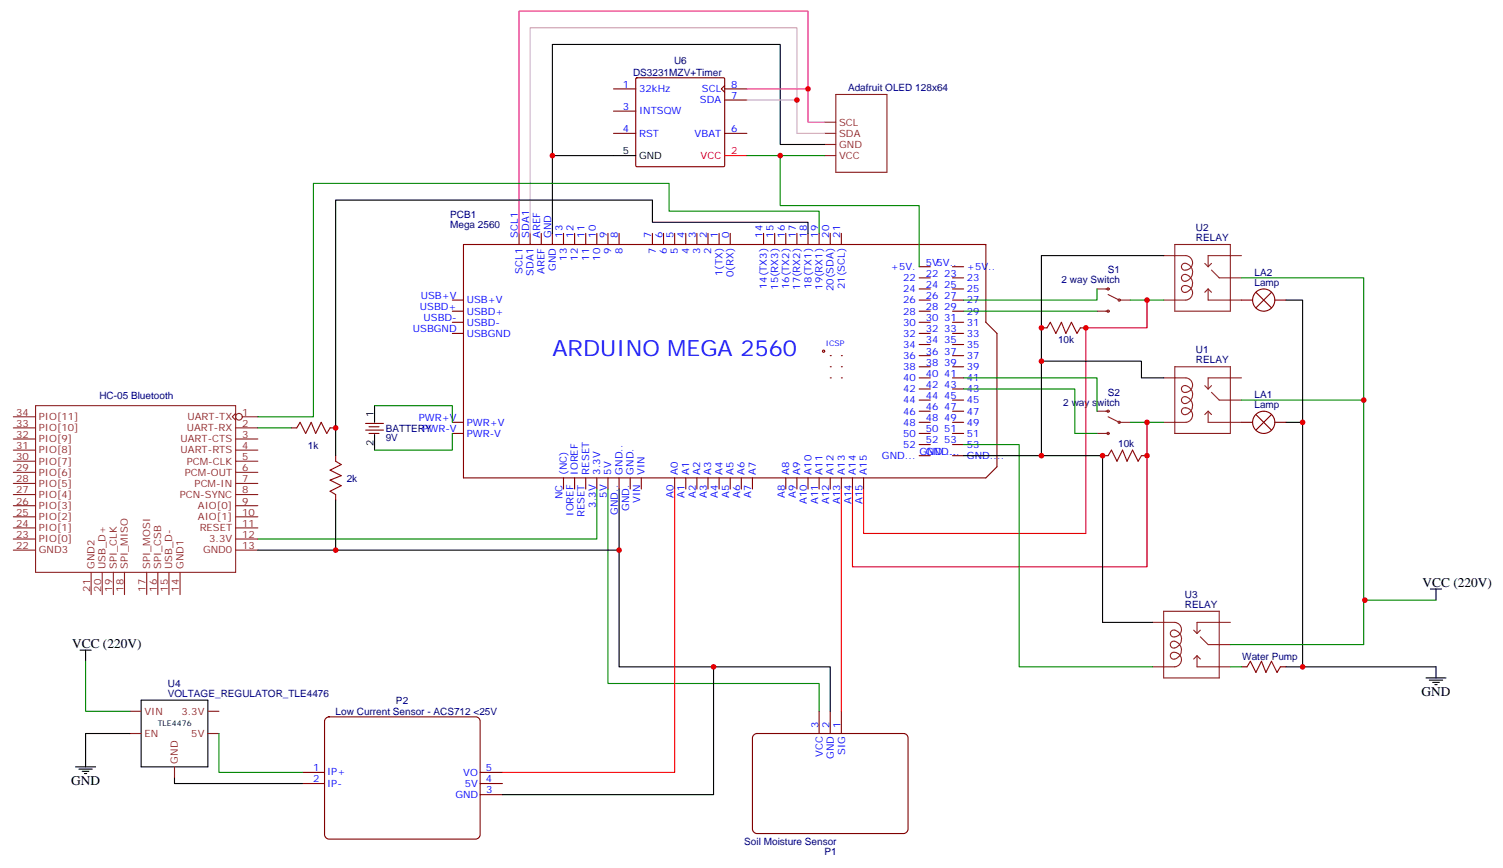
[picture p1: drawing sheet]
<svg xmlns="http://www.w3.org/2000/svg" width="477mm" height="276mm" viewBox="0 0 477 276" stroke-linecap="round" stroke-linejoin="round" font-family="sans-serif">
<g fill="none" stroke="#870000" stroke-width=".35">
<path d="M147.1 77.6h165.8v24.7l3.5 3.5v42.4l-3.5 3.5h-165.8zM164.7 74.1v3.5M168.3 74.1v3.5M171.8 74.1v3.5M175.3 74.1v3.5M178.9 74.1v3.5M182.4 74.1v3.5M185.9 74.1v3.5M189.4 74.1v3.5M193 74.1v3.5M196.5 74.1v3.5M207.1 74.1v3.5"/>
<path d="M210.6 74.1v3.5M214.1 74.1v3.5M217.7 74.1v3.5M221.2 74.1v3.5M224.7 74.1v3.5M228.2 74.1v3.5M231.8 74.1v3.5M242.4 74.1v3.5M245.9 74.1v3.5M249.4 74.1v3.5M252.9 74.1v3.5M256.5 74.1v3.5"/>
<path d="M260 74.1v3.5M263.5 74.1v3.5M267.1 74.1v3.5M143.6 98.8h3.5M143.6 95.3h3.5M291.7 98.8h3.6M291.7 95.3h3.6M291.7 84.7h3.6M291.7 88.2h3.6M291.7 91.7h3.6M302.3 98.8h3.6M302.3 95.3h3.6"/>
<path d="M302.3 84.7h3.6M302.3 88.2h3.6M302.3 91.7h3.6M143.6 105.8h3.5M143.6 102.3h3.5M291.7 105.8h3.6M291.7 102.3h3.6M291.7 109.4h3.6M291.7 112.9h3.6M291.7 116.4h3.6M291.7 119.9h3.6M302.3 105.8h3.6"/>
<path d="M302.3 102.3h3.6M302.3 109.4h3.6M302.3 112.9h3.6M302.3 116.4h3.6M302.3 119.9h3.6M143.6 137.6h3.5M143.6 134.1h3.5M291.7 137.6h3.6M291.7 134.1h3.6M291.7 123.5h3.6M291.7 127h3.6M291.7 130.5h3.6"/>
<path d="M302.3 137.6h3.6M302.3 134.1h3.6M302.3 123.5h3.6M302.3 127h3.6M302.3 130.5h3.6M178.9 151.7v3.5M182.4 151.7v3.5M185.9 151.7v3.5M189.4 151.7v3.5M193 151.7v3.5M196.5 151.7v3.5M200 151.7v3.5"/>
<path d="M203.6 151.7v3.5M214.1 151.7v3.5M217.7 151.7v3.5M221.2 151.7v3.5M224.7 151.7v3.5M228.2 151.7v3.5M231.8 151.7v3.5M235.3 151.7v3.5M238.8 151.7v3.5M249.4 151.7v3.5M252.9 151.7v3.5M256.5 151.7v3.5"/>
<path d="M260 151.7v3.5M263.5 151.7v3.5M267.1 151.7v3.5M270.6 151.7v3.5M274.1 151.7v3.5M291.7 141.1h3.6M291.7 144.6h3.6M302.3 141.1h3.6M302.3 144.6h3.6"/>
<circle cx="261.4" cy="111.5" r=".35"/>
</g>
<g fill="#870000">
<circle cx="267.1" cy="112.9" r=".18"/>
<circle cx="267.1" cy="116.4" r=".18"/>
<circle cx="267.1" cy="119.9" r=".18"/>
<circle cx="263.5" cy="119.9" r=".18"/>
<circle cx="263.5" cy="116.4" r=".18"/>
<circle cx="263.5" cy="112.9" r=".18"/>
</g>
<g fill="none" stroke="#8c2424" stroke-width=".35">
<path d="M372.9 77.6h17.6v21.2h-17.6zM369.4 81.1h7a2.29 2.29 0 0 1 2.1 2.8 2.29 2.29 0 0 1-3 1.7 1.14 1.14 0 0 1-.2-1.7 1.14 1.14 0 0 1 1.6-.1 2.86 2.86 0 0 1 1.6 3.2 2.86 2.86 0 0 1-2.7 2.3 1.13 1.13 0 0 1-.7-1.7 1.13 1.13 0 0 1 1.8-.3 2.87 2.87 0 0 1 1.6 3.2 2.87 2.87 0 0 1-2.7 2.3 1.18 1.18 0 0 1-.6-1.7 1.18 1.18 0 0 1 1.8-.3 2.3 2.3 0 0 1 1.5 2.4 2.3 2.3 0 0 1-2.1 2.1h-7M382.4 83.6l1.1 1.1M383.5 91.7v3.6h10.6M383.5 91.7l1 1.1M383.5 91.7l-1.1 1.1M384.5 85.7l2.5 2.5h7.1M384.5 83.6l-1 1.1M394.1 81.1h-10.6v3.6M369.4 119.9h7a2.29 2.29 0 0 1 2.1 2.8 2.29 2.29 0 0 1-3 1.7 1.14 1.14 0 0 1-.2-1.6 1.14 1.14 0 0 1 1.6-.2 2.86 2.86 0 0 1 1.6 3.2 2.86 2.86 0 0 1-2.7 2.3 1.13 1.13 0 0 1-.7-1.7 1.13 1.13 0 0 1 1.8-.3 2.87 2.87 0 0 1 1.6 3.2 2.87 2.87 0 0 1-2.7 2.3 1.18 1.18 0 0 1-.6-1.7 1.18 1.18 0 0 1 1.8-.3 2.3 2.3 0 0 1 1.5 2.4 2.3 2.3 0 0 1-2.1 2.1h-7M372.9 116.4h17.6v21.2h-17.6zM394.1 119.9h-10.6v3.6"/>
<path d="M382.4 122.4l1.1 1.1M383.5 130.5v3.6h10.6M383.5 130.5l1 1.1M383.5 130.5l-1.1 1.1M384.5 124.5l2.5 2.5h7.1M384.5 122.4l-1 1.1M365.8 197.6h7.1a2.29 2.29 0 0 1 2.1 2.7 2.29 2.29 0 0 1-3.1 1.7 1.14 1.14 0 0 1-.2-1.6 1.14 1.14 0 0 1 1.7-.2 2.86 2.86 0 0 1 1.6 3.2 2.86 2.86 0 0 1-2.7 2.3 1.13 1.13 0 0 1-.7-1.7 1.13 1.13 0 0 1 1.8-.3 2.87 2.87 0 0 1 1.6 3.2 2.87 2.87 0 0 1-2.7 2.3 1.18 1.18 0 0 1-.7-1.7 1.18 1.18 0 0 1 1.8-.3 2.3 2.3 0 0 1 1.6 2.4 2.3 2.3 0 0 1-2.1 2.1h-7.1M369.4 194h17.6v21.2h-17.6zM390.5 197.6h-10.6v3.5M378.9 200l1 1.1M379.9 208.1v3.6h10.6M379.9 208.1l1.1 1.1"/>
<path d="M379.9 208.1l-1 1.1M381 202.1l2.5 2.5h7M381 200l-1.1 1.1"/>
</g>
<path d="M239.1 233.4l1.1-.6h46.6a1.41 1.41 0 0 1 1.4 1.4v29a1.51 1.51 0 0 1-1.4 1.4h-46.6a1.51 1.51 0 0 1-1.4-1.4v-29z" fill="#fff" stroke="#800000" stroke-width=".35"/>
<path d="M260 225.8v7M263.5 225.8v7M267.1 225.8v7" fill="none" stroke="#870000" stroke-width=".35"/>
<g fill="none" stroke="#8c2424" stroke-width=".35">
<path d="M261.8 38.8h3.5M265.3 30h16.2v24.7h-16.2zM261.8 42.3h3.5M261.8 45.9h3.5M261.8 49.4h3.5M348.2 98.8h3.5M348.2 91.7h3.5M351.7 93.5l3.5 1.8h3.6M348.2 137.6h3.5M348.2 130.5h3.5M351.7 132.3l3.5 1.8h3.6"/>
<circle cx="351.7" cy="91.7" r=".35"/>
<circle cx="351.7" cy="98.8" r=".35"/>
<circle cx="355.2" cy="95.3" r=".35"/>
<circle cx="351.7" cy="130.5" r=".35"/>
<circle cx="351.7" cy="137.6" r=".35"/>
<circle cx="355.2" cy="134.1" r=".35"/>
</g>
<path d="M103.3 228.1l1.1-.6h46.6a1.41 1.41 0 0 1 1.4 1.5v35.9a1.51 1.51 0 0 1-1.4 1.4h-46.6a1.51 1.51 0 0 1-1.4-1.4v-35.9z" fill="#fff" stroke="#800000" stroke-width=".35"/>
<g fill="none" stroke="#870000" stroke-width=".35">
<path d="M194.7 28.2h7.1M194.7 35.3h7.1M201.8 24.9l.3-.2h27.7l.2 .3v27.7l-.3 .2h-27.7l-.2-.3zM230 27.2l-1 1 1 1.1M230 28.2h7.1M230 31.8h7.1M194.7 42.3h7.1M230 42.3h7.1M330.6 104.1h1.7M342.9 104.1h1.8M92.4 135.8h1.8M104.8 135.8h1.7"/>
<path d="M116.1 134.4h5.6M116.1 136.5h5.6M117.1 135.5h3.2M117.1 137.6h3.2M106.5 144.6v1.8M106.5 157v1.8M350 144.6h1.7M362.3 144.6h1.8M394.1 211.7h1.7M406.4 211.7h1.8M96 245.2h7M96 248.7h7"/>
<path d="M152.4 245.2h7.1M152.4 248.7h7.1M152.4 252.2h7.1"/>
</g>
<g fill="none" stroke="#000" stroke-width=".35">
<path d="M201.8 49.4h-26.5v24.7M261.8 45.9h-14.2v-31.8h-72.3v35.3M256.5 74.1v-3.5h-49.4v-7.1h-100.6v81.1M369.4 81.1h-38.8v63.5M408.2 95.3h5.3v116.4h42.3v3.5M330.6 114.7h31.7v5.2h7.1M118.9 128.8v5.3M118.9 137.9v5M408.2 134.1h5.3M106.5 158.8v15.8M196.5 155.2v56.5h67v14.1M305.9 144.6h44.1v53h15.8"/>
<path d="M81.8 174.6h114.7M454 187h3.6M455.8 187v3.5M25.4 206.4h3.5M27.2 206.4v3.5M226.5 211.7v40.5h-67M408.2 211.7h5.3M452.6 215.2h6.4M453.7 215.9h4.2M454.7 216.6h2.1M455.4 217.3h.7M41.3 232.8h-14.1v10.6"/>
<path d="M44.8 222.2h21.2v21.2h-21.2zM24 243.4h6.3M25 244.1h4.3M26.1 244.8h2.1M26.8 245.5h.7M55.4 246.9v1.8h40.6"/>
</g>
<g fill="none" stroke="#8c2424" stroke-width=".35">
<path d="M4.2 132.3h7.1M4.2 135.8h7.1M4.2 139.3h7.1M11.3 128.8h63.5v52.9h-63.5zM74.8 131.2l-1.1 1.1 1.1 1.1M74.8 135.8h7M74.8 139.3h7M76.9 132.3h4.9M4.2 142.9h7.1M4.2 146.4h7.1M4.2 149.9h7.1M4.2 153.5h7.1"/>
<path d="M4.2 157h7.1M74.8 142.9h7M74.8 146.4h7M74.8 149.9h7M74.8 153.5h7M74.8 157h7M4.2 160.5h7.1M4.2 164h7.1M4.2 167.6h7.1M4.2 171.1h7.1M4.2 174.6h7.1M74.8 160.5h7"/>
<path d="M74.8 164h7M74.8 167.6h7M74.8 171.1h7M74.8 174.6h7M28.9 181.7v7M32.5 181.7v7M36 181.7v7M39.5 181.7v7M46.6 181.7v7M50.1 181.7v7M53.6 181.7v7M57.1 181.7v7"/>
<path d="M41.3 225.8h3.5M41.3 232.8h3.5M66 225.8h3.5M66 232.8h3.5M55.4 243.4v3.5"/>
<circle cx="75.8" cy="132.3" r="1.06"/>
</g>
<path d="M332.3 104.1l1.1-1.8 1.7 3.5 1.8-3.5 1.4 3.5 1.8-3.5 1.7 3.5 1.1-1.7M94.2 135.8l1-1.7 1.8 3.5 1.8-3.5 1.4 3.5 1.8-3.5 1.7 3.5 1.1-1.8M106.5 146.4l1.8 1.1-3.5 1.7 3.5 1.8-3.5 1.4 3.5 1.8-3.5 1.7 1.7 1.1M351.7 144.6l1.1-1.7 1.7 3.5 1.8-3.5 1.4 3.5 1.8-3.5 1.7 3.5 1.1-1.8M395.8 211.7l1.1-1.8 1.7 3.5 1.8-3.5 1.4 3.5 1.8-3.5 1.7 3.5 1.1-1.7" fill="none" stroke="#a10000" stroke-width=".35"/>
<path d="M394.1 95.3h3.5M398.6 92.8l5 4.9M401.1 91.7a3.5 3.5 0 0 0-3.2 5.1 3.5 3.5 0 0 0 5.9 .7 3.5 3.5 0 0 0-1.8-5.7l-.7-.1M403.6 92.8l-5 4.9M404.6 95.3h3.6M394.1 134.1h3.5M398.6 131.6l5 4.9M401.1 130.5a3.5 3.5 0 0 0-3.2 5.1 3.5 3.5 0 0 0 5.9 .7 3.5 3.5 0 0 0-1.8-5.7l-.7-.1M403.6 131.6l-5 4.9M404.6 134.1h3.6" fill="none" stroke="#850000" stroke-width=".35"/>
<path d="M230 49.4h7.1M364.1 95.3v8.8h-19.4v65.2h-70.6v-14.1M364.1 134.1v45.8h-93.5v-24.7M214.1 155.2v90h-54.6M267.1 155.2v70.6" fill="none" stroke="#f00" stroke-width=".35"/>
<g fill="none" stroke="#008700" stroke-width=".35">
<path d="M237.1 49.4h24.7M247.6 49.4v15.9h44.1v19.4M260 74.1v-7.1h-47.6v-8.8h-112.9v74.1h-17.7M305.9 98.8h42.3M348.2 91.7v3.6h-42.3M358.8 95.3h10.6M394.1 88.2h38.8v38.8M305.9 119.9h42.3v10.6M81.8 135.8h10.6M118.9 128.8h24.7v5.3M143.6 137.6v5.3h-24.7M305.9 123.5h35.2v14.1h7.1"/>
<path d="M358.8 134.1h10.6M394.1 127h38.8v63.5h22.9M189.4 155.2v15.9h-107.6M193 155.2v61.8h67v8.8M305.9 141.1h17.6v70.6h42.3M433.2 190.5h-.3v14.1h-42.4M27.2 209.9v15.9h14.1M390.5 211.7h3.6M69.5 232.8v12.4h26.5"/>
</g>
<path d="M237.1 28.2h19.4M261.8 38.8h-5.3v-35.3h-91.8v70.6" fill="none" stroke="#c0c" stroke-width=".35"/>
<path d="M237.1 31.8h15.8M261.8 42.3h-8.9v-33.5h-84.6v65.3" fill="none" stroke="#c9c" stroke-width=".35"/>
<g fill="#c00">
<circle cx="106.5" cy="135.8" r=".88"/>
<circle cx="252.9" cy="31.7" r=".88"/>
<circle cx="175.3" cy="49.4" r=".88"/>
<circle cx="247.7" cy="49.4" r=".88"/>
<circle cx="226.5" cy="211.7" r=".88"/>
<circle cx="330.6" cy="104.1" r=".88"/>
<circle cx="330.6" cy="144.6" r=".88"/>
<circle cx="413.5" cy="134.1" r=".88"/>
<circle cx="432.9" cy="127" r=".88"/>
<circle cx="364.1" cy="95.2" r=".88"/>
<circle cx="433.2" cy="190.5" r=".88"/>
<circle cx="413.5" cy="211.7" r=".88"/>
<circle cx="364.1" cy="134.1" r=".88"/>
<circle cx="330.6" cy="114.7" r=".88"/>
<circle cx="350" cy="144.6" r=".88"/>
<circle cx="364.1" cy="144.6" r=".88"/>
<circle cx="344.7" cy="104.1" r=".88"/>
<circle cx="256.5" cy="28.2" r=".88"/>
<circle cx="196.5" cy="174.6" r=".88"/>
<circle cx="106.5" cy="174.6" r=".88"/>
</g>
<text font-size="7.1" fill="#00f" x="175.3" y="112.9">ARDUINO MEGA 2560</text>
<g font-size="4.2">
<text x="451.6" y="186.3">VCC (220V)</text>
<text x="22.9" y="205.7">VCC (220V)</text>
<text x="451.2" y="220.8">GND</text>
<text x="22.6" y="249.1">GND</text>
</g>
<g font-size="3.2" fill="#000080">
<text x="213.9" y="20.4">U6</text>
<text x="200.9" y="24.1">DS3231MZV+Timer</text>
<text x="269.2" y="28.9">Adafruit OLED 128x64</text>
<text x="142.9" y="69.1">PCB1</text>
<text x="142.9" y="72.3">Mega 2560</text>
<text x="379.6" y="76.6">RELAY</text>
<text x="379.6" y="73.3">U2</text>
<text x="337" y="90">2 way Switch</text>
<text x="351.6" y="86.8">S1</text>
<text x="398.2" y="87.5">LA2</text>
<text x="398.2" y="90.7">Lamp</text>
<text x="335.8" y="108.9">10k</text>
<text x="379.6" y="112.1">U1</text>
<text x="379.6" y="115.4">RELAY</text>
<text x="351.6" y="125.6">S2</text>
<text x="31.6" y="126.5">HC-05 Bluetooth</text>
<text x="337.5" y="128.8">2 way switch</text>
<text x="398.2" y="129.5">Lamp</text>
<text x="398.2" y="126.3">LA1</text>
<text x="122.4" y="137">BATTERY</text>
<text x="97.7" y="142.4">1k</text>
<text x="122.4" y="140.1">9V</text>
<text x="354.9" y="141.8">10k</text>
<text x="110.1" y="153">2k</text>
<text x="376.1" y="189.7">U3</text>
<text x="376.1" y="193">RELAY</text>
<text x="394.3" y="209.4">Water Pump</text>
<text x="53.3" y="221.2">VOLTAGE_REGULATOR_TLE4476</text>
<text x="53.3" y="218.1">U4</text>
<text x="106.5" y="227">Low Current Sensor - ACS712 &lt;25V</text>
<text x="125.7" y="223.4">P2</text>
<text x="236.3" y="268.1">Soil Moisture Sensor</text>
<text x="261.7" y="271.3">P1</text>
</g>
<g font-size="3.2" fill="#00f">
<text x="197.7" y="27.9">1</text>
<text x="202.8" y="29.3">32kHz</text>
<text x="222.8" y="29.3">SCL</text>
<text x="232.1" y="27.9">8</text>
<text x="197.7" y="34.9">3</text>
<text x="222.2" y="32.8">SDA</text>
<text x="232.1" y="31.4">7</text>
<text x="197.7" y="42">4</text>
<text x="202.8" y="36.3">INTSQW</text>
<text x="232.1" y="42">6</text>
<text x="202.8" y="43.4">RST</text>
<text x="220.5" y="43.4">VBAT</text>
<text x="164.4" y="75.5" transform="rotate(-90 164.4 75.5)">SCL1</text>
<text x="167.9" y="75.5" transform="rotate(-90 167.9 75.5)">SDA1</text>
<text x="171.4" y="75.5" transform="rotate(-90 171.4 75.5)">AREF</text>
<text x="175" y="75.5" transform="rotate(-90 175 75.5)">GND</text>
<text x="178.5" y="75.5" transform="rotate(-90 178.5 75.5)">13</text>
<text x="182" y="75.5" transform="rotate(-90 182 75.5)">12</text>
<text x="185.6" y="75.5" transform="rotate(-90 185.6 75.5)">11</text>
<text x="189.1" y="75.5" transform="rotate(-90 189.1 75.5)">10</text>
<text x="192.6" y="75.5" transform="rotate(-90 192.6 75.5)">9</text>
<text x="196.1" y="75.5" transform="rotate(-90 196.1 75.5)">8</text>
<text x="206.7" y="75.5" transform="rotate(-90 206.7 75.5)">7</text>
<text x="210.3" y="75.5" transform="rotate(-90 210.3 75.5)">6</text>
<text x="213.8" y="75.5" transform="rotate(-90 213.8 75.5)">5</text>
<text x="217.3" y="75.5" transform="rotate(-90 217.3 75.5)">4</text>
<text x="220.8" y="75.5" transform="rotate(-90 220.8 75.5)">3</text>
<text x="224.4" y="75.5" transform="rotate(-90 224.4 75.5)">2</text>
<text x="227.9" y="75.5" transform="rotate(-90 227.9 75.5)">1</text>
<text x="231.4" y="75.5" transform="rotate(-90 231.4 75.5)">0</text>
<text x="242" y="75.5" transform="rotate(-90 242 75.5)">14</text>
<text x="245.5" y="75.5" transform="rotate(-90 245.5 75.5)">15</text>
<text x="249.1" y="75.5" transform="rotate(-90 249.1 75.5)">16</text>
<text x="252.6" y="75.5" transform="rotate(-90 252.6 75.5)">17</text>
<text x="256.1" y="75.5" transform="rotate(-90 256.1 75.5)">18</text>
<text x="259.6" y="75.5" transform="rotate(-90 259.6 75.5)">19</text>
<text x="263.2" y="75.5" transform="rotate(-90 263.2 75.5)">20</text>
<text x="266.7" y="75.5" transform="rotate(-90 266.7 75.5)">21</text>
<text x="179.9" y="82.7" transform="rotate(-90 179.9 82.7)">13</text>
<text x="183.4" y="82.7" transform="rotate(-90 183.4 82.7)">12</text>
<text x="187" y="82.7" transform="rotate(-90 187 82.7)">11</text>
<text x="190.5" y="82.7" transform="rotate(-90 190.5 82.7)">10</text>
<text x="194" y="80.7" transform="rotate(-90 194 80.7)">9</text>
<text x="197.6" y="80.7" transform="rotate(-90 197.6 80.7)">8</text>
<text x="208.1" y="80.7" transform="rotate(-90 208.1 80.7)">7</text>
<text x="211.7" y="80.7" transform="rotate(-90 211.7 80.7)">6</text>
<text x="215.2" y="80.7" transform="rotate(-90 215.2 80.7)">5</text>
<text x="218.7" y="80.7" transform="rotate(-90 218.7 80.7)">4</text>
<text x="222.2" y="80.7" transform="rotate(-90 222.2 80.7)">3</text>
<text x="225.8" y="80.7" transform="rotate(-90 225.8 80.7)">2</text>
<text x="165.8" y="86.8" transform="rotate(-90 165.8 86.8)">SCL1</text>
<text x="169.3" y="87.5" transform="rotate(-90 169.3 87.5)">SDA1</text>
<text x="172.9" y="86.9" transform="rotate(-90 172.9 86.9)">AREF</text>
<text x="176.4" y="86" transform="rotate(-90 176.4 86)">GND</text>
<text x="229.3" y="87.7" transform="rotate(-90 229.3 87.7)">1(TX)</text>
<text x="232.8" y="88" transform="rotate(-90 232.8 88)">0(RX)</text>
<text x="282.8" y="85.7">+5V.</text>
<text x="286.7" y="89.3">22</text>
<text x="293.9" y="87.8">22</text>
<text x="293.9" y="84.3">5V.</text>
<text x="297.3" y="84.3">5V..</text>
<text x="299.7" y="87.8">23</text>
<text x="306.9" y="85.7">+5V..</text>
<text x="306.9" y="89.3">23</text>
<text x="133.6" y="94.9">USB+V</text>
<text x="243.4" y="91.7" transform="rotate(-90 243.4 91.7)">14(TX3)</text>
<text x="246.9" y="92" transform="rotate(-90 246.9 92)">15(RX3)</text>
<text x="250.5" y="91.7" transform="rotate(-90 250.5 91.7)">16(TX2)</text>
<text x="254" y="92" transform="rotate(-90 254 92)">17(RX2)</text>
<text x="257.5" y="91.7" transform="rotate(-90 257.5 91.7)">18(TX1)</text>
<text x="261.1" y="92" transform="rotate(-90 261.1 92)">19(RX1)</text>
<text x="264.6" y="92.4" transform="rotate(-90 264.6 92.4)">20(SDA)</text>
<text x="268.1" y="91.7" transform="rotate(-90 268.1 91.7)">21(SCL)</text>
<text x="286.7" y="92.8">24</text>
<text x="293.9" y="94.9">26</text>
<text x="293.9" y="91.4">24</text>
<text x="299.7" y="91.4">25</text>
<text x="299.7" y="94.9">27</text>
<text x="306.9" y="92.8">25</text>
<text x="133.3" y="98.4">USBD+</text>
<text x="134.4" y="102">USBD-</text>
<text x="148.2" y="99.8">USBD+</text>
<text x="148.2" y="96.3">USB+V</text>
<text x="286.7" y="99.8">28</text>
<text x="286.7" y="96.3">26</text>
<text x="293.9" y="102">30</text>
<text x="293.9" y="98.4">28</text>
<text x="299.7" y="98.4">29</text>
<text x="299.7" y="102">31</text>
<text x="306.9" y="96.3">27</text>
<text x="306.9" y="99.8">29</text>
<text x="131" y="105.5">USBGND</text>
<text x="148.2" y="106.9">USBGND</text>
<text x="148.2" y="103.4">USBD-</text>
<text x="286.7" y="106.9">32</text>
<text x="286.7" y="103.4">30</text>
<text x="293.9" y="105.5">32</text>
<text x="299.7" y="105.5">33</text>
<text x="306.9" y="103.4">31</text>
<text x="306.9" y="106.9">33</text>
<text x="286.7" y="113.9">36</text>
<text x="286.7" y="110.4">34</text>
<text x="293.9" y="112.5">36</text>
<text x="293.9" y="109">34</text>
<text x="299.7" y="109">35</text>
<text x="299.7" y="112.5">37</text>
<text x="306.9" y="110.4">35</text>
<text x="306.9" y="113.9">37</text>
<text x="286.7" y="117.5">38</text>
<text x="293.9" y="119.6">40</text>
<text x="293.9" y="116.1">38</text>
<text x="299.7" y="116.1">39</text>
<text x="299.7" y="119.6">41</text>
<text x="306.9" y="117.5">39</text>
<text x="286.7" y="124.5">42</text>
<text x="286.7" y="121">40</text>
<text x="293.9" y="123.1">42</text>
<text x="299.7" y="123.1">43</text>
<text x="306.9" y="121">41</text>
<text x="306.9" y="124.5">43</text>
<text x="286.7" y="131.6">46</text>
<text x="286.7" y="128.1">44</text>
<text x="293.9" y="130.2">46</text>
<text x="293.9" y="126.6">44</text>
<text x="299.7" y="126.6">45</text>
<text x="299.7" y="130.2">47</text>
<text x="306.9" y="128.1">45</text>
<text x="306.9" y="131.6">47</text>
<text x="133" y="133.7">PWR+V</text>
<text x="134.1" y="137.2">PWR-V</text>
<text x="148.2" y="135.1">PWR+V</text>
<text x="286.7" y="135.1">48</text>
<text x="293.9" y="137.2">50</text>
<text x="293.9" y="133.7">48</text>
<text x="299.7" y="133.7">49</text>
<text x="299.7" y="137.2">51</text>
<text x="306.9" y="135.1">49</text>
<text x="148.2" y="138.6">PWR-V</text>
<text x="286.7" y="142.2">52</text>
<text x="286.7" y="138.6">50</text>
<text x="293.9" y="140.8">52</text>
<text x="299.7" y="140.8">53</text>
<text x="306.9" y="138.6">51</text>
<text x="306.9" y="142.2">53</text>
<text x="280" y="145.7">GND...</text>
<text x="291.8" y="144.3">GND....</text>
<text x="293.9" y="144.3">GND...</text>
<text x="306.9" y="145.7">GND....</text>
<text x="179.9" y="150.6" transform="rotate(-90 179.9 150.6)">(NC)</text>
<text x="183.4" y="150.6" transform="rotate(-90 183.4 150.6)">IOREF</text>
<text x="187" y="150.6" transform="rotate(-90 187 150.6)">RESET</text>
<text x="190.5" y="150.6" transform="rotate(-90 190.5 150.6)">3.3V</text>
<text x="194" y="150.6" transform="rotate(-90 194 150.6)">5V</text>
<text x="197.6" y="150.6" transform="rotate(-90 197.6 150.6)">GND..</text>
<text x="201.1" y="150.6" transform="rotate(-90 201.1 150.6)">GND.</text>
<text x="204.6" y="150.6" transform="rotate(-90 204.6 150.6)">VIN</text>
<text x="215.2" y="150.6" transform="rotate(-90 215.2 150.6)">A0</text>
<text x="218.7" y="150.6" transform="rotate(-90 218.7 150.6)">A1</text>
<text x="222.2" y="150.6" transform="rotate(-90 222.2 150.6)">A2</text>
<text x="225.8" y="150.6" transform="rotate(-90 225.8 150.6)">A3</text>
<text x="229.3" y="150.6" transform="rotate(-90 229.3 150.6)">A4</text>
<text x="232.8" y="150.6" transform="rotate(-90 232.8 150.6)">A5</text>
<text x="236.4" y="150.6" transform="rotate(-90 236.4 150.6)">A6</text>
<text x="239.9" y="150.6" transform="rotate(-90 239.9 150.6)">A7</text>
<text x="250.5" y="150.6" transform="rotate(-90 250.5 150.6)">A8</text>
<text x="254" y="150.6" transform="rotate(-90 254 150.6)">A9</text>
<text x="257.5" y="150.6" transform="rotate(-90 257.5 150.6)">A10</text>
<text x="261.1" y="150.6" transform="rotate(-90 261.1 150.6)">A11</text>
<text x="264.6" y="150.6" transform="rotate(-90 264.6 150.6)">A12</text>
<text x="268.1" y="150.6" transform="rotate(-90 268.1 150.6)">A13</text>
<text x="271.6" y="150.6" transform="rotate(-90 271.6 150.6)">A14</text>
<text x="275.2" y="150.6" transform="rotate(-90 275.2 150.6)">A15</text>
<text x="178.5" y="158.4" transform="rotate(-90 178.5 158.4)">NC</text>
<text x="189.1" y="161.2" transform="rotate(-90 189.1 161.2)">3.3V</text>
<text x="192.6" y="158" transform="rotate(-90 192.6 158)">5V</text>
<text x="203.2" y="159.7" transform="rotate(-90 203.2 159.7)">VIN</text>
<text x="213.8" y="158" transform="rotate(-90 213.8 158)">A0</text>
<text x="217.3" y="158" transform="rotate(-90 217.3 158)">A1</text>
<text x="220.8" y="158" transform="rotate(-90 220.8 158)">A2</text>
<text x="224.4" y="158" transform="rotate(-90 224.4 158)">A3</text>
<text x="227.9" y="158" transform="rotate(-90 227.9 158)">A4</text>
<text x="231.4" y="158" transform="rotate(-90 231.4 158)">A5</text>
<text x="234.9" y="158" transform="rotate(-90 234.9 158)">A6</text>
<text x="238.5" y="158" transform="rotate(-90 238.5 158)">A7</text>
<text x="249.1" y="158" transform="rotate(-90 249.1 158)">A8</text>
<text x="252.6" y="158" transform="rotate(-90 252.6 158)">A9</text>
<text x="256.1" y="160" transform="rotate(-90 256.1 160)">A10</text>
<text x="259.6" y="160" transform="rotate(-90 259.6 160)">A11</text>
<text x="263.2" y="160" transform="rotate(-90 263.2 160)">A12</text>
<text x="266.7" y="160" transform="rotate(-90 266.7 160)">A13</text>
<text x="270.2" y="160" transform="rotate(-90 270.2 160)">A14</text>
<text x="273.8" y="160" transform="rotate(-90 273.8 160)">A15</text>
<text x="182" y="163.7" transform="rotate(-90 182 163.7)">IOREF</text>
<text x="185.6" y="164.2" transform="rotate(-90 185.6 164.2)">RESET</text>
<text x="196.1" y="163.4" transform="rotate(-90 196.1 163.4)">GND..</text>
<text x="199.7" y="162.2" transform="rotate(-90 199.7 162.2)">GND.</text>
<text x="259.8" y="231.2" transform="rotate(-90 259.8 231.2)">3</text>
<text x="263.3" y="231.2" transform="rotate(-90 263.3 231.2)">2</text>
<text x="266.8" y="231.2" transform="rotate(-90 266.8 231.2)">1</text>
<text x="268.2" y="239.6" transform="rotate(-90 268.2 239.6)">SIG</text>
<text x="99.3" y="244.7">1</text>
<text x="154.2" y="244.8">5</text>
<text x="261.2" y="240.2" transform="rotate(-90 261.2 240.2)">VCC</text>
<text x="264.7" y="240.9" transform="rotate(-90 264.7 240.9)">GND</text>
<text x="99.3" y="248.3">2</text>
<text x="103.8" y="246.2">IP+</text>
<text x="103.8" y="249.7">IP-</text>
<text x="147" y="246.2">VO</text>
<text x="147.5" y="249.8">5V</text>
<text x="154.2" y="248.4">4</text>
<text x="154.3" y="251.8">3</text>
<text x="144.5" y="253.2">GND</text>
</g>
<g font-size="3.2" fill="#8d2323">
<text x="266.3" y="39.9">SCL</text>
<text x="266.3" y="43.4">SDA</text>
<text x="266.3" y="46.9">GND</text>
<text x="266.3" y="50.4">VCC</text>
<text x="5.1" y="131.9">34</text>
<text x="76.9" y="131.9">1</text>
<text x="5.1" y="135.5">33</text>
<text x="12.3" y="136.9">PIO[10]</text>
<text x="12.3" y="133.4">PIO[11]</text>
<text x="59.3" y="136.9">UART-RX</text>
<text x="59.5" y="133.4">UART-TX</text>
<text x="76.9" y="135.5">2</text>
<text x="5.1" y="142.5">31</text>
<text x="5.1" y="139">32</text>
<text x="12.3" y="143.9">PIO[8]</text>
<text x="12.3" y="140.4">PIO[9]</text>
<text x="57.3" y="140.4">UART-CTS</text>
<text x="57.3" y="143.9">UART-RTS</text>
<text x="76.9" y="139">3</text>
<text x="76.9" y="142.5">4</text>
<text x="5.1" y="149.6">29</text>
<text x="5.1" y="146.1">30</text>
<text x="12.3" y="147.5">PIO[7]</text>
<text x="59.3" y="147.5">PCM-CLK</text>
<text x="76.9" y="146.1">5</text>
<text x="76.9" y="149.6">6</text>
<text x="5.1" y="153.1">28</text>
<text x="12.3" y="154.5">PIO[5]</text>
<text x="12.3" y="151">PIO[6]</text>
<text x="58.7" y="151">PCM-OUT</text>
<text x="61.8" y="154.5">PCM-IN</text>
<text x="76.9" y="153.1">7</text>
<text x="5.1" y="160.2">26</text>
<text x="5.1" y="156.6">27</text>
<text x="12.3" y="161.6">PIO[3]</text>
<text x="12.3" y="158">PIO[4]</text>
<text x="57.1" y="158">PCN-SYNC</text>
<text x="62.8" y="161.6">AIO[0]</text>
<text x="76.9" y="156.6">8</text>
<text x="76.9" y="160.2">9</text>
<text x="5.1" y="167.2">24</text>
<text x="5.1" y="163.7">25</text>
<text x="12.3" y="165.1">PIO[2]</text>
<text x="62.8" y="165.1">AIO[1]</text>
<text x="76.9" y="163.7">10</text>
<text x="76.9" y="167.2">11</text>
<text x="5.1" y="170.7">23</text>
<text x="12.3" y="172.2">PIO[0]</text>
<text x="12.3" y="168.6">PIO[1]</text>
<text x="63.4" y="168.6">RESET</text>
<text x="66.4" y="172.2">3.3V</text>
<text x="76.9" y="170.7">12</text>
<text x="5.1" y="174.3">22</text>
<text x="12.3" y="175.7">GND3</text>
<text x="64.4" y="175.7">GND0</text>
<text x="76.9" y="174.3">13</text>
<text x="30" y="180.6" transform="rotate(-90 30 180.6)">GND2</text>
<text x="33.5" y="180.6" transform="rotate(-90 33.5 180.6)">USB_D+</text>
<text x="37" y="180.6" transform="rotate(-90 37 180.6)">SPI_CLK</text>
<text x="40.6" y="180.6" transform="rotate(-90 40.6 180.6)">SPI_MISO</text>
<text x="47.6" y="180.6" transform="rotate(-90 47.6 180.6)">SPI_MOSI</text>
<text x="51.2" y="180.6" transform="rotate(-90 51.2 180.6)">SPI_CSB</text>
<text x="54.7" y="180.6" transform="rotate(-90 54.7 180.6)">USB_D-</text>
<text x="58.2" y="180.6" transform="rotate(-90 58.2 180.6)">GND1</text>
<text x="28.6" y="187.8" transform="rotate(-90 28.6 187.8)">21</text>
<text x="32.1" y="187.8" transform="rotate(-90 32.1 187.8)">20</text>
<text x="35.6" y="187.8" transform="rotate(-90 35.6 187.8)">19</text>
<text x="39.2" y="187.8" transform="rotate(-90 39.2 187.8)">18</text>
<text x="46.2" y="187.8" transform="rotate(-90 46.2 187.8)">17</text>
<text x="49.7" y="187.8" transform="rotate(-90 49.7 187.8)">16</text>
<text x="53.3" y="187.8" transform="rotate(-90 53.3 187.8)">15</text>
<text x="56.8" y="187.8" transform="rotate(-90 56.8 187.8)">14</text>
<text x="45.9" y="226.8">VIN</text>
<text x="57.6" y="226.8">3.3V</text>
<text x="45.9" y="233.9">EN</text>
<text x="60.7" y="233.9">5V</text>
<text x="56.4" y="242.4" transform="rotate(-90 56.4 242.4)">GND</text>
</g>
<g font-size="3.2">
<text x="197.7" y="49">5</text>
<text x="202.8" y="50.4">GND</text>
<text x="118.5" y="132.3" transform="rotate(-90 118.5 132.3)">1</text>
<text x="118.5" y="141.7" transform="rotate(-90 118.5 141.7)">2</text>
</g>
<g font-size="3.2" fill="#f00">
<text x="222.4" y="50.4">VCC</text>
<text x="232.1" y="49">2</text>
</g>
<text font-size="2.5" fill="#00f" x="262.1" y="109.7">ICSP</text>
<text font-size="2.5" x="50.1" y="230.4">TLE4476</text>
</svg>
